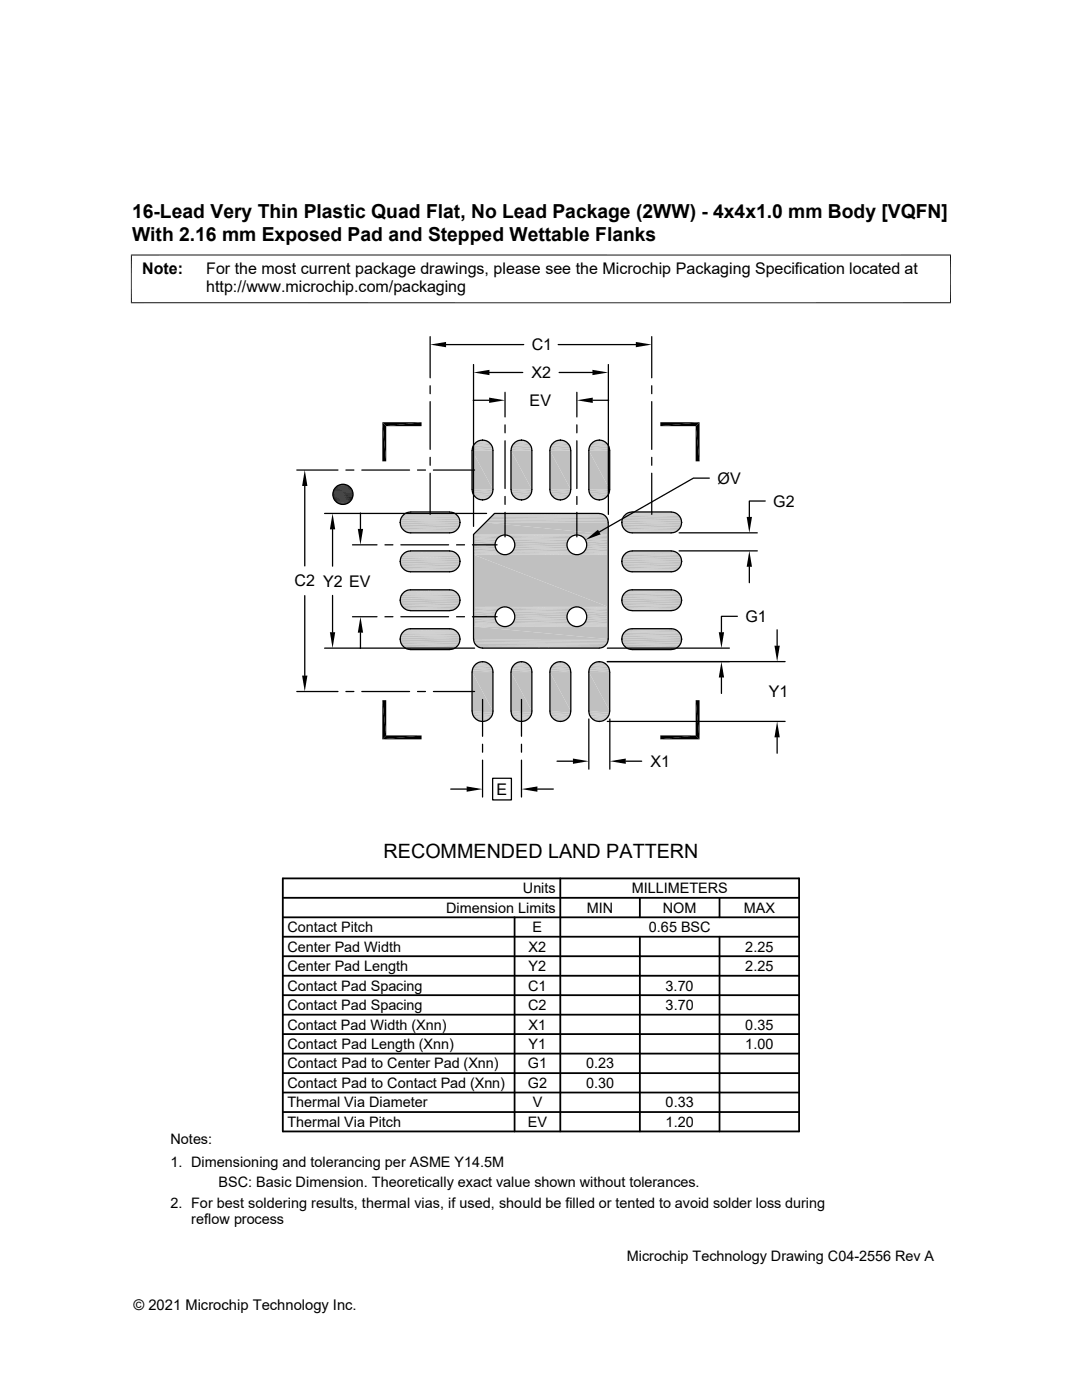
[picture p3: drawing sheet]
<svg xmlns="http://www.w3.org/2000/svg" width="216mm" height="279mm" viewBox="0 0 216 279" stroke-linecap="round" stroke-linejoin="round" font-family="sans-serif">
<path d="M98.3 102.8h22.4M98.4 102.6h22.1M98.6 102.5h21.6M98.6 102.5h21.3" fill="none" stroke="#c0c0c0" stroke-width=".2"/>
<path d="M98 103h22.9" fill="none" stroke="#c0c0c0" stroke-width=".21"/>
<path d="M97.8 103.2h23.3" fill="none" stroke="#c0c0c0" stroke-width=".25"/>
<path d="M97.2 103.8h24.1M97.5 103.5h23.8" fill="none" stroke="#c0c0c0" stroke-width=".3"/>
<path d="M96.9 104.1h24.5" fill="none" stroke="#c0c0c0" stroke-width=".32"/>
<g fill="#c0c0c0">
<path d="M96.9 104.3l24.5 2.4h-26.9z"/>
<path d="M96.9 104.3h24.5v2.4z"/>
</g>
<g fill="none" stroke="#c0c0c0" stroke-width=".2">
<path d="M94.5 106.7h26.9M94.5 106.8h6.1M94.5 106.9h5.7M94.5 107.1h5.4M94.5 110.4h5.4M94.5 110.6h5.7M94.5 110.7h6.1M100.9 110.7h14M100.9 106.8h14M101.3 110.6h13.3M101.3 106.9h13.3M101.6 110.4h12.6"/>
<path d="M101.6 107.1h12.6M115.3 110.7h6.1M115.3 106.8h6.1M115.6 110.6h5.8M115.6 106.9h5.8M116 107.1h5.4M116 110.4h5.4"/>
</g>
<path d="M94.5 107.3h5.1M94.5 110.2h5.1M101.9 110.2h12M101.9 107.3h12M116.3 110.2h5.1M116.3 107.3h5.1" fill="none" stroke="#c0c0c0" stroke-width=".25"/>
<path d="M94.5 107.6h4.8M102.2 107.6h11.4M116.6 107.6h4.8" fill="none" stroke="#c0c0c0" stroke-width=".28"/>
<path d="M94.5 107.9h4.6M94.5 108.2h4.4M102.4 107.9h11M102.6 108.2h10.7M116.8 107.9h4.6M116.9 108.2h4.5" fill="none" stroke="#c0c0c0" stroke-width=".34"/>
<path d="M94.5 108.6h4.3M94.5 108.9h4.3M94.5 109.3h4.4M102.6 109.3h10.7M102.7 108.9h10.5M102.7 108.6h10.5M116.9 109.3h4.5M117 108.9h4.4M117 108.6h4.4" fill="none" stroke="#c0c0c0" stroke-width=".36"/>
<path d="M94.5 109.6h4.6M102.4 109.6h11M116.8 109.6h4.6" fill="none" stroke="#c0c0c0" stroke-width=".32"/>
<path d="M94.5 109.9h4.8M102.2 109.9h11.4M116.6 109.9h4.8" fill="none" stroke="#c0c0c0" stroke-width=".3"/>
<g fill="#c0c0c0">
<path d="M94.5 110.7l26.9 10.4h-26.9z"/>
<path d="M94.5 110.7h26.9v10.4z"/>
</g>
<g fill="none" stroke="#c0c0c0" stroke-width=".2">
<path d="M94.5 121.1h6.1M94.5 121.2h5.7M94.5 121.4h5.4M94.5 124.7h5.4M94.5 124.9h5.7M94.5 125h6.1M100.9 125h14M100.9 121.1h14M101.3 124.9h13.3M101.3 121.2h13.3M101.6 124.7h12.6M101.6 121.4h12.6"/>
<path d="M115.3 125h6.1M115.3 121.1h6.1M115.6 124.9h5.8M115.6 121.2h5.8M116 121.4h5.4M116 124.7h5.4"/>
</g>
<path d="M94.5 121.6h5.1M94.5 124.5h5.1M101.9 124.5h12M101.9 121.6h12M116.3 124.5h5.1M116.3 121.6h5.1" fill="none" stroke="#c0c0c0" stroke-width=".25"/>
<path d="M94.5 121.9h4.8M102.2 121.9h11.4M116.6 121.9h4.8" fill="none" stroke="#c0c0c0" stroke-width=".3"/>
<path d="M94.5 122.2h4.6M102.4 122.2h11M116.8 122.2h4.6" fill="none" stroke="#c0c0c0" stroke-width=".32"/>
<path d="M94.5 122.5h4.4M94.5 122.9h4.3M94.5 123.3h4.3M102.6 122.5h10.7M102.7 123.3h10.5M102.7 122.9h10.5M116.9 122.5h4.5M117 123.3h4.4M117 122.9h4.4" fill="none" stroke="#c0c0c0" stroke-width=".36"/>
<path d="M94.5 123.6h4.4M94.5 124h4.6M102.4 124h11M102.6 123.6h10.7M116.8 124h4.6M116.9 123.6h4.5" fill="none" stroke="#c0c0c0" stroke-width=".34"/>
<path d="M94.5 124.3h4.8M102.2 124.3h11.4M116.6 124.3h4.8" fill="none" stroke="#c0c0c0" stroke-width=".28"/>
<g fill="#c0c0c0">
<path d="M94.5 125l26.9 2.6h-26.9z"/>
<path d="M94.5 125h26.9v2.6z"/>
</g>
<path d="M94.5 127.7h26.9" fill="none" stroke="#c0c0c0" stroke-width=".32"/>
<path d="M94.5 128h26.8M94.6 128.3h26.7" fill="none" stroke="#c0c0c0" stroke-width=".3"/>
<path d="M94.7 128.6h26.4" fill="none" stroke="#c0c0c0" stroke-width=".25"/>
<path d="M94.9 128.8h26" fill="none" stroke="#c0c0c0" stroke-width=".21"/>
<path d="M95.1 129h25.6M95.4 129.2h25.1M95.7 129.3h24.5M96 129.3h23.9" fill="none" stroke="#c0c0c0" stroke-width=".2"/>
<g fill="#c0c0c0">
<path d="M95.9 87.9h.7z"/>
<path d="M103.7 87.9h.7z"/>
<path d="M111.4 87.9h.8z"/>
<path d="M119.2 87.9h.8z"/>
<path d="M118.9 87.9h1.4z"/>
<path d="M119.2 87.9h1.1z"/>
<path d="M111.1 87.9h1.4z"/>
<path d="M111.4 87.9h1.1z"/>
<path d="M103.3 87.9h1.5z"/>
<path d="M103.7 87.9h1.1z"/>
<path d="M95.6 87.9h1.4z"/>
<path d="M95.9 87.9h1.1z"/>
</g>
<path d="M118.5 88h2.1" fill="none" stroke="#c0c0c0" stroke-width=".2"/>
<path d="M118.9 87.9h1.4l.3 .2z" fill="#c0c0c0"/>
<path d="M110.8 88h2.1" fill="none" stroke="#c0c0c0" stroke-width=".2"/>
<path d="M111.1 87.9h1.4l.4 .2z" fill="#c0c0c0"/>
<path d="M103 88h2.1" fill="none" stroke="#c0c0c0" stroke-width=".2"/>
<path d="M103.3 87.9h1.5l.3 .2z" fill="#c0c0c0"/>
<path d="M95.2 88h2.1" fill="none" stroke="#c0c0c0" stroke-width=".2"/>
<path d="M95.6 87.9h1.4l.3 .2z" fill="#c0c0c0"/>
<path d="M94.9 88.2h2.7M102.7 88.2h2.7M110.5 88.2h2.7M118.2 88.2h2.7" fill="none" stroke="#c0c0c0" stroke-width=".21"/>
<path d="M94.7 88.5h3.2M102.4 88.5h3.2M110.2 88.5h3.2M118 88.5h3.2" fill="none" stroke="#c0c0c0" stroke-width=".25"/>
<path d="M94.5 88.7h3.6M102.2 88.7h3.7M110 88.7h3.6M117.8 88.7h3.6" fill="none" stroke="#c0c0c0" stroke-width=".3"/>
<path d="M94.3 89h3.9M102.1 89h3.9M109.9 89h3.9M117.6 89h3.9" fill="none" stroke="#c0c0c0" stroke-width=".32"/>
<path d="M94.2 89.7h4.2M94.2 89.4h4.1M102 89.7h4.1M102 89.4h4.1M109.7 89.7h4.2M109.7 89.4h4.2M117.5 89.7h4.2M117.5 89.4h4.1" fill="none" stroke="#c0c0c0" stroke-width=".36"/>
<g fill="#c0c0c0">
<path d="M117.5 89.9l4.2 7.8h-4.2z"/>
<path d="M117.5 89.9h4.2v7.8z"/>
<path d="M109.7 89.9l4.2 7.8h-4.2z"/>
<path d="M109.7 89.9h4.2v7.8z"/>
<path d="M102 89.9l4.1 7.8h-4.1z"/>
<path d="M102 89.9h4.1v7.8z"/>
<path d="M94.2 89.9l4.2 7.8h-4.2z"/>
<path d="M94.2 89.9h4.2v7.8z"/>
</g>
<path d="M94.2 97.9h4.2M94.2 98.2h4.1M102 97.9h4.1M102 98.2h4.1M109.7 97.9h4.2M109.7 98.2h4.2M117.5 97.9h4.2M117.5 98.2h4.1" fill="none" stroke="#c0c0c0" stroke-width=".36"/>
<path d="M94.3 98.6h3.9M102.1 98.6h3.9M109.9 98.6h3.9M117.6 98.6h3.9" fill="none" stroke="#c0c0c0" stroke-width=".34"/>
<path d="M94.5 98.9h3.6M102.2 98.9h3.7M110 98.9h3.6M117.8 98.9h3.6" fill="none" stroke="#c0c0c0" stroke-width=".3"/>
<path d="M94.7 99.2h3.2M102.4 99.2h3.2M110.2 99.2h3.2M118 99.2h3.2" fill="none" stroke="#c0c0c0" stroke-width=".25"/>
<path d="M94.9 99.4h2.7M102.7 99.4h2.7M110.5 99.4h2.7M118.2 99.4h2.7" fill="none" stroke="#c0c0c0" stroke-width=".21"/>
<path d="M118.5 99.5l1.8 .2h-1.4z" fill="#c0c0c0"/>
<path d="M118.5 99.6h2.1" fill="none" stroke="#c0c0c0" stroke-width=".2"/>
<path d="M110.8 99.5l1.7 .2h-1.4z" fill="#c0c0c0"/>
<path d="M110.8 99.6h2.1" fill="none" stroke="#c0c0c0" stroke-width=".2"/>
<path d="M103 99.5l1.8 .2h-1.5z" fill="#c0c0c0"/>
<path d="M103 99.6h2.1" fill="none" stroke="#c0c0c0" stroke-width=".2"/>
<path d="M95.2 99.5l1.8 .2h-1.4z" fill="#c0c0c0"/>
<path d="M95.2 99.6h2.1" fill="none" stroke="#c0c0c0" stroke-width=".2"/>
<g fill="#c0c0c0">
<path d="M95.9 99.7h.7z"/>
<path d="M103.7 99.7h.7z"/>
<path d="M111.4 99.7h.8z"/>
<path d="M119.2 99.7h.8z"/>
<path d="M118.9 99.7h1.1z"/>
<path d="M118.9 99.7h1.4z"/>
<path d="M111.1 99.7h1.1z"/>
<path d="M111.1 99.7h1.4z"/>
<path d="M103.3 99.7h1.1z"/>
<path d="M103.3 99.7h1.5z"/>
<path d="M95.6 99.7h1z"/>
<path d="M95.6 99.7h1.4z"/>
</g>
<g fill="none" stroke="#c0c0c0" stroke-width=".2">
<path d="M79.9 103.9h11.9M79.9 111.6h11.9M79.9 119.4h11.9M80 103.5h11.7M80 111.3h11.7M80 119h11.7M80.1 103.2h11.4M80.1 110.9h11.4M80.1 118.7h11.4M80.2 103h11.2M80.2 110.8h11.2M80.2 118.5h11.2"/>
<path d="M80.3 102.8h11M80.3 110.6h11M80.3 118.4h11M80.5 102.7h10.7M80.5 110.5h10.7M80.5 118.3h10.7M80.6 102.6h10.5M80.6 110.4h10.5M80.6 118.1h10.5M80.8 102.5h10M80.8 110.2h10M80.8 118h10"/>
<path d="M80.9 106.1h9.9M80.9 113.9h9.9M80.9 102.4h9.9M80.9 110.2h9.9M80.9 117.9h9.9M81.1 102.3h9.4M81.1 110.1h9.4M81.1 117.8h9.4M81.2 106.3h9.2M81.2 114h9.2M81.3 102.3h9.1M81.3 110h9.1"/>
<path d="M81.3 117.8h9.1M81.5 102.2h8.6M81.5 110h8.6M81.5 117.7h8.6M81.6 106.3h8.5M81.6 114.1h8.5M81.6 102.2h8.5M81.6 110h8.5M125.1 102.4h9.9M125.1 110.1h9.9M125.1 117.9h9.9M125.1 106.1h9.9"/>
<path d="M125.1 113.9h9.9M125.4 102.2h9.2M125.4 110h9.2M125.4 117.8h9.2M125.4 106.3h9.2M125.4 114h9.2M125.8 106.3h8.5M125.8 114.1h8.5M125.8 102.2h8.5M125.8 110h8.5M125.8 117.7h8.5M79.9 127.2h11.9"/>
<path d="M80 126.8h11.7M80.1 126.4h11.4M80.2 126.3h11.2M80.3 126.2h11M80.5 126h10.7M80.6 125.9h10.5M80.8 125.8h10M80.9 121.7h9.9M80.9 129.4h9.9M80.9 125.7h9.9M81.1 125.6h9.4M81.2 121.8h9.2"/>
<path d="M81.2 129.6h9.2M81.3 125.6h9.1M81.5 125.5h8.6M81.6 121.9h8.5M81.6 129.6h8.5M125.1 125.7h9.9M125.1 121.7h9.9M125.1 129.4h9.9M125.4 125.6h9.2M125.4 121.8h9.2M125.4 129.6h9.2M125.8 121.9h8.5"/>
<path d="M125.8 129.6h8.5M125.8 125.5h8.5"/>
</g>
<path d="M80.6 106h10.5M80.6 113.7h10.5M124.8 102.6h10.5M124.8 110.3h10.5M124.8 118.1h10.5M124.8 106h10.5M124.8 113.7h10.5M80.6 121.5h10.5M80.6 129.3h10.5M124.8 125.9h10.5M124.8 121.5h10.5M124.8 129.3h10.5" fill="none" stroke="#c0c0c0" stroke-width=".21"/>
<g fill="none" stroke="#c0c0c0" stroke-width=".25">
<path d="M80 103.3h11.6M80 111.1h11.6M80 118.9h11.6M80.3 105.7h11M80.3 113.5h11M124.5 105.7h11M124.5 113.5h11M124.5 102.8h11M124.5 110.6h11M124.5 118.3h11M80 126.6h11.6M80.3 121.3h11"/>
<path d="M80.3 129h11M124.5 121.3h11M124.5 129h11M124.5 126.1h11"/>
</g>
<g fill="none" stroke="#c0c0c0" stroke-width=".3">
<path d="M79.9 103.7h11.9M79.9 111.5h11.9M79.9 119.2h11.9M80.1 105.5h11.4M80.1 113.2h11.4M124.3 105.5h11.4M124.3 113.2h11.4M124.3 103.1h11.4M124.3 110.8h11.4M124.3 118.6h11.4M79.9 127h11.9M80.1 121h11.4"/>
<path d="M80.1 128.8h11.4M124.3 121h11.4M124.3 128.8h11.4M124.3 126.4h11.4"/>
</g>
<g fill="none" stroke="#c0c0c0" stroke-width=".34">
<path d="M79.9 104.8h11.9M79.9 112.6h11.9M80 105.1h11.7M80 112.9h11.7M124.1 103.7h11.9M124.1 111.5h11.9M124.1 119.3h11.9M124.1 104.8h11.9M124.1 112.6h11.9M124.2 105.1h11.7M124.2 112.9h11.7M124.2 103.4h11.7"/>
<path d="M124.2 111.1h11.7M124.2 118.9h11.7M79.9 120.3h11.9M79.9 128.1h11.9M80 120.7h11.7M80 128.4h11.7M124.1 127h11.9M124.1 120.3h11.9M124.1 128.1h11.9M124.2 120.7h11.7M124.2 128.4h11.7M124.2 126.7h11.7"/>
</g>
<path d="M79.8 104.1h12M79.8 111.8h12M79.8 120h12M124.1 104.1h11.9M124.1 111.8h11.9M124.1 120h11.9M79.8 127.7h12M124.1 127.7h11.9" fill="none" stroke="#c0c0c0" stroke-width=".38"/>
<path d="M79.8 119.6h12M79.8 104.4h12M79.8 112.2h12M124.1 119.6h11.9M124.1 104.4h11.9M124.1 112.2h11.9M79.8 127.4h12M124.1 127.4h11.9" fill="none" stroke="#c0c0c0" stroke-width=".36"/>
<g fill="#c0c0c0">
<path d="M95.9 132.1h.7z"/>
<path d="M103.7 132.1h.7z"/>
<path d="M111.4 132.1h.8z"/>
<path d="M119.2 132.1h.8z"/>
<path d="M118.9 132.2h1.4z"/>
<path d="M119.2 132.1l1.1 .1z"/>
<path d="M111.1 132.2h1.4z"/>
<path d="M111.4 132.1l1.1 .1z"/>
<path d="M103.3 132.2h1.5z"/>
<path d="M103.7 132.1l1.1 .1z"/>
<path d="M95.6 132.2h1.4z"/>
<path d="M95.9 132.1l1.1 .1z"/>
</g>
<path d="M118.5 132.2h2.1" fill="none" stroke="#c0c0c0" stroke-width=".2"/>
<path d="M118.9 132.2h1.4l.3 .1z" fill="#c0c0c0"/>
<path d="M110.8 132.2h2.1" fill="none" stroke="#c0c0c0" stroke-width=".2"/>
<path d="M111.1 132.2h1.4l.4 .1z" fill="#c0c0c0"/>
<path d="M103 132.2h2.1" fill="none" stroke="#c0c0c0" stroke-width=".2"/>
<path d="M103.3 132.2h1.5l.3 .1z" fill="#c0c0c0"/>
<path d="M95.2 132.2h2.1" fill="none" stroke="#c0c0c0" stroke-width=".2"/>
<path d="M95.6 132.2h1.4l.3 .1z" fill="#c0c0c0"/>
<path d="M94.9 132.4h2.7M102.7 132.4h2.7M110.5 132.4h2.7M118.2 132.4h2.7" fill="none" stroke="#c0c0c0" stroke-width=".21"/>
<path d="M94.7 132.7h3.2M102.4 132.7h3.2M110.2 132.7h3.2M118 132.7h3.2" fill="none" stroke="#c0c0c0" stroke-width=".25"/>
<path d="M94.5 132.9h3.6M102.2 132.9h3.7M110 132.9h3.6M117.8 132.9h3.6" fill="none" stroke="#c0c0c0" stroke-width=".3"/>
<path d="M94.3 133.2h3.9M102.1 133.2h3.9M109.9 133.2h3.9M117.6 133.2h3.9" fill="none" stroke="#c0c0c0" stroke-width=".34"/>
<path d="M94.2 134h4.2M94.2 133.6h4.1M102 134h4.1M102 133.6h4.1M109.7 134h4.2M109.7 133.6h4.2M117.5 134h4.2M117.5 133.6h4.1" fill="none" stroke="#c0c0c0" stroke-width=".36"/>
<g fill="#c0c0c0">
<path d="M117.5 134.1l4.2 7.8h-4.2z"/>
<path d="M117.5 134.1h4.2v7.8z"/>
<path d="M109.7 134.1l4.2 7.8h-4.2z"/>
<path d="M109.7 134.1h4.2v7.8z"/>
<path d="M102 134.1l4.1 7.8h-4.1z"/>
<path d="M102 134.1h4.1v7.8z"/>
<path d="M94.2 134.1l4.2 7.8h-4.2z"/>
<path d="M94.2 134.1h4.2v7.8z"/>
</g>
<path d="M94.2 142.1h4.2M94.2 142.4h4.1M102 142.1h4.1M102 142.4h4.1M109.7 142.1h4.2M109.7 142.4h4.2M117.5 142.1h4.2M117.5 142.4h4.1" fill="none" stroke="#c0c0c0" stroke-width=".36"/>
<path d="M94.3 142.8h3.9M102.1 142.8h3.9M109.9 142.8h3.9M117.6 142.8h3.9" fill="none" stroke="#c0c0c0" stroke-width=".32"/>
<path d="M94.5 143.1h3.6M102.2 143.1h3.7M110 143.1h3.6M117.8 143.1h3.6" fill="none" stroke="#c0c0c0" stroke-width=".3"/>
<path d="M94.7 143.4h3.2M102.4 143.4h3.2M110.2 143.4h3.2M118 143.4h3.2" fill="none" stroke="#c0c0c0" stroke-width=".25"/>
<path d="M94.9 143.6h2.7M102.7 143.6h2.7M110.5 143.6h2.7M118.2 143.6h2.7" fill="none" stroke="#c0c0c0" stroke-width=".21"/>
<path d="M118.5 143.7l1.8 .2h-1.4z" fill="#c0c0c0"/>
<path d="M118.5 143.8h2.1" fill="none" stroke="#c0c0c0" stroke-width=".2"/>
<path d="M110.8 143.7l1.7 .2h-1.4z" fill="#c0c0c0"/>
<path d="M110.8 143.8h2.1" fill="none" stroke="#c0c0c0" stroke-width=".2"/>
<path d="M103 143.7l1.8 .2h-1.5z" fill="#c0c0c0"/>
<path d="M103 143.8h2.1" fill="none" stroke="#c0c0c0" stroke-width=".2"/>
<path d="M95.2 143.7l1.8 .2h-1.4z" fill="#c0c0c0"/>
<path d="M95.2 143.8h2.1" fill="none" stroke="#c0c0c0" stroke-width=".2"/>
<g fill="#c0c0c0">
<path d="M95.9 144h.7z"/>
<path d="M103.7 144h.7z"/>
<path d="M111.4 144h.8z"/>
<path d="M119.2 144h.8z"/>
<path d="M118.9 143.9l1.1 .1z"/>
<path d="M118.9 143.9h1.4z"/>
<path d="M111.1 143.9l1.1 .1z"/>
<path d="M111.1 143.9h1.4z"/>
<path d="M103.3 143.9l1.1 .1z"/>
<path d="M103.3 143.9h1.5z"/>
<path d="M95.6 143.9l1 .1z"/>
<path d="M95.6 143.9h1.4z"/>
</g>
<g fill="none" stroke="#000" stroke-width=".25">
<path d="M85.8 67.2v8.2M85.8 77v1.6M89 68.8h15.5M94.4 79.9h3.2M94.5 72.7v32.4M97.7 74.3h6.6M100.8 78.3v4.9M111.4 68.8h15.5M111.6 74.3h6.6M115.1 78.3v4.9M118.3 79.9h3.2M121.4 72.7v30"/>
<path d="M130 67.2v8.2M130 77v1.6M59.2 93.8h8.2M60.8 97v15.9M69 93.8h1.6M72.2 93.8h9.5M83.3 93.8h1.6M85.8 80.2v9.5M85.8 91.3v1.6M85.8 94.4v8.3M86.5 93.8h8.2M94.2 89.9v7.8"/>
<path d="M94.2 97.7a2.05 2.05 0 0 0 2.1 2.1M94.2 89.9a2.07 2.07 0 0 1 2.1-2.1 2.07 2.07 0 0 1 2.1 2.1v7.8a2.05 2.05 0 0 1-2.1 2.1M96.3 99.8h.1M96.3 87.8h.1M100.8 84.8v1.6M100.8 88v9.5M100.8 99.1v1.6M102.8 88.3a2.07 2.07 0 0 1 2.2-.3 2.07 2.07 0 0 1 1.1 1.9v7.8a2.08 2.08 0 0 1-2.1 2.1 2.08 2.08 0 0 1-2-2.1v-8.1l.3-.7zM104.1 99.8h.1M104.1 87.8h.1M110.5 88.3a2.07 2.07 0 0 1 2.2-.3 2.07 2.07 0 0 1 1.2 1.9v7.8a2.08 2.08 0 0 1-2.1 2.1 2.08 2.08 0 0 1-2.1-2.1v-8.1l.3-.7zM111.8 99.8h.1"/>
<path d="M111.8 87.8h.1M115.1 84.8v1.6M115.1 88v9.5M115.1 99.1v1.6M118.3 88.3a2.07 2.07 0 0 1 2.2-.3 2.07 2.07 0 0 1 1.1 1.9l.1 7.8a2.08 2.08 0 0 1-2.1 2.1 2.08 2.08 0 0 1-2.1-2.1v-8.1l.3-.7zM119.6 99.8h.1M119.6 87.8h.1M130 80.2v9.5M130 91.3v1.6M130 94.4v8.3M141.5 95.4h-3.1l-18.8 10.8M152.7 100h-3.2v3.2"/>
<path d="M60.8 118.9v15.9M64.8 102.5h32.3M66.4 105.6v7.4M66.4 118.8v7.4M70.3 108.7h4.9M71.9 102.4v3.2M76.8 108.7h1.6M79.8 119.8h.1M79.8 112h.1M79.8 104.3h.1M79.9 119.8a2.05 2.05 0 0 1 2-2.1h7.8a2.05 2.05 0 0 1 2.1 2.1M79.9 104.3a2.05 2.05 0 0 0 2 2h7.8a2.05 2.05 0 0 0 2.1-2"/>
<path d="M79.9 112a2.05 2.05 0 0 0 2 2.1h7.8a2.05 2.05 0 0 0 2.1-2.1M79.9 119.8a2.05 2.05 0 0 0 2 2.1h7.8a2.09 2.09 0 0 0 2.1-2.1M80 108.7h9.5M81.9 102.2a2.05 2.05 0 0 0-2 2.1M81.9 102.2h7.8M89.7 102.2a2.05 2.05 0 0 1 2.1 2.1M91.1 108.7h1.6M91.8 112a2.05 2.05 0 0 0-2.1-2l-7.8-.1a2.09 2.09 0 0 0-2 2.1M91.8 119.8h.1M91.8 112h.1M91.8 104.3h.1M94.3 108.7h4.9"/>
<path d="M100.8 102.3v4.8M115.1 102.3v4.8M119.6 102.5h-20.9l-4.2 4.2v20.9M119.6 102.5a1.85 1.85 0 0 1 1.8 1.8l-.1 23.3a1.85 1.85 0 0 1-1.7 1.7h-23.3a1.81 1.81 0 0 1-1.8-1.7M124.1 119.8h.1M124.1 112h.1M124.1 104.3h.1M124.5 118.5l.6-.5 .8-.3h8a2.07 2.07 0 0 1 2.1 2.1 2.07 2.07 0 0 1-2.1 2.1h-7.7a2.09 2.09 0 0 1-1.9-1.2 2.09 2.09 0 0 1 .2-2.2zM124.9 110.4l.4-.3 .9-.2 7.7 .1a2.07 2.07 0 0 1 2.1 2 2.07 2.07 0 0 1-2.1 2.1h-7.7a2.07 2.07 0 0 1-2-1.4 2.07 2.07 0 0 1 .7-2.3zM126.2 102.2h7.7M126.2 102.2a2.05 2.05 0 0 0-2.1 2.1M133.9 102.2a2.07 2.07 0 0 1 2.1 2.1 2.07 2.07 0 0 1-2.1 2h-7.7a2.05 2.05 0 0 1-2.1-2"/>
<path d="M135.5 109.9h15.6M135.5 106.3h15.6M136 119.8h.1M136 112h.1M136 104.3h.1M149.5 113.1v3.2M59.2 138h8.2M64.8 129.3h29.9M69 138h1.6M70.3 123.1h4.9M71.9 126.3v3.1M72.2 138h9.5"/>
<path d="M76.8 123.1h1.6M79.8 127.6h.1M79.9 127.6a2.05 2.05 0 0 1 2-2.1h7.8a2.05 2.05 0 0 1 2.1 2.1M79.9 127.6a2.05 2.05 0 0 0 2 2M80 123.1h9.5M81.9 129.6h7.8M83.3 138h1.6M86.5 138h8.2M91.1 123.1h1.6M91.8 127.6a2.05 2.05 0 0 1-2.1 2M91.8 127.6h.1M94.2 134.1v7.8"/>
<path d="M94.3 123.1h4.9M96.3 132.1a2.05 2.05 0 0 0-2.1 2M96.3 132h.1M96.3 139.6v7.3M96.3 132.1a2.05 2.05 0 0 1 2.1 2v7.8a2.07 2.07 0 0 1-2.1 2.1 2.07 2.07 0 0 1-2.1-2.1M102.8 132.5a2.07 2.07 0 0 1 2.2-.2 2.07 2.07 0 0 1 1.1 1.8v7.8a2.07 2.07 0 0 1-2 2.1 2.07 2.07 0 0 1-2.1-2.1v-7.8l.1-.8zM104.1 132h.1M104.1 139.6v7.3M110.5 132.5a2.09 2.09 0 0 1 2.2-.2 2.09 2.09 0 0 1 1.2 1.8v7.8a2.07 2.07 0 0 1-2.1 2.1 2.07 2.07 0 0 1-2.1-2.1v-8l.3-.8zM111.8 132h.1M118.3 132.5a2.09 2.09 0 0 1 2.2-.2 2.09 2.09 0 0 1 1.2 1.8l-.1 7.8a2.07 2.07 0 0 1-2 2.1 2.07 2.07 0 0 1-2.1-2.1v-8l.3-.8zM119.6 132h.1"/>
<path d="M121.2 132h35.5M121.2 129.3h24.3M124.1 127.6h.1M124.1 127.6a2.05 2.05 0 0 0 2.1 2M124.1 127.6a2.05 2.05 0 0 1 2.1-2.1h7.7a2.07 2.07 0 0 1 2.1 2.1 2.07 2.07 0 0 1-2.1 2M126.2 129.6h7.7M136 127.6h.1M144 135.2v3.2M147.1 123h-3.1v3.2M155.1 125.7v3.2M89.9 157.5h3.2M96.3 144h.1"/>
<path d="M96.3 148.5v1.6M96.3 151.7v7.4M98.3 155.3h3.7v4.3h-3.7zM104.1 144h.1M104.1 148.5v1.6M104.1 151.7v7.4M107.2 157.5h3.2M111.1 151.9h3.2M111.8 144h.1M117.5 143.5v10M119.6 144h.1M121.2 144h35.5"/>
<path d="M121.7 143.5v10M124.9 151.9h3.1M155.1 147.2v3.1"/>
<circle cx="68.4" cy="98.7" r="2.01"/>
<circle cx="100.8" cy="108.7" r="1.97"/>
<circle cx="115.1" cy="108.7" r="1.97"/>
<circle cx="100.8" cy="123.1" r="1.97"/>
<circle cx="115.1" cy="123.1" r="1.97"/>
</g>
<g fill="none" stroke="#000" stroke-width=".36">
<path d="M56.4 179.2h103M56.4 175.3h103v50.5h-103zM111.8 175.3v50.5M127.7 179.2v3.9M143.6 179.2v3.9M56.4 183.1h103M56.4 190.8h103M56.4 186.9h103M56.4 194.7h103M56.4 198.6h103M102.7 183.1v42.7M127.7 186.9v38.9"/>
<path d="M143.6 186.9v38.9M56.4 202.5h103M56.4 206.4h103M56.4 218h103M56.4 210.3h103M56.4 214.2h103M56.4 221.9h103"/>
</g>
<g fill="#000">
<path d="M85.8 68.8l3.2-.6v1.1zM97.6 79.4l3.2 .5-3.2 .5zM94.5 74.3l3.2-.5v1.1zM118.2 73.8l3.2 .5-3.2 .6zM115.1 79.9l3.2-.5v1zM126.9 68.2l3.1 .6-3.1 .5zM60.8 93.8l.5 3.2h-1zM67.6 96.8l1.8 .1zM67.6 96.8h1.7zM67.8 96.8h1.5zM67.8 96.8h1.3zM68 96.7l1.1 .1z"/>
<path d="M68 96.7h.9zM68.1 96.6l.8 .1zM68.1 96.6h.5zM76.3 84.3l.8 7.8h-.8zM76.3 84.3h7.8l-7 .7zM76.3 84.3l.8 .7v7.1zM77.1 85l7-.7v.7zM131.8 84.3h7.8l-7.8 .7zM131.8 85l7.8-.7-.8 .7zM138.8 85l.8 7.1h-.8zM138.8 85l.8-.7v7.8zM66.4 102.5l.5 3.1h-1.1z"/>
<path d="M67.4 100.4l1.9 .1zM67.6 100.5l1.5 .1zM67.6 100.5h1.7zM67.8 100.6h1.1zM67.8 100.6h1.3zM68 100.6l.6 .1zM68 100.6h.9zM68.1 100.7h.5zM71.4 105.6h1.1l-.6 3.1zM116.8 107.8l2.5-2.1 .5 .9zM149.5 109.9l.6 3.2h-1.1zM149 103.2h1.1l-.6 3.1z"/>
<path d="M60.3 134.8h1l-.5 3.2zM65.8 126.2h1.1l-.5 3.1zM71.9 123.1l.6 3.2h-1.1zM138.8 139.7l.8 7.9-.8-.8zM138.8 139.7h.8v7.9zM144 132l.5 3.2h-1.1zM143.4 126.2h1.1l-.5 3.1zM154.5 128.9h1.1l-.5 3.1zM76.3 139.7l.8 7.1-.8 .8zM76.3 139.7h.8v7.1zM76.3 147.6l7.8-.8v.8zM76.3 147.6l.8-.8h7z"/>
<path d="M93.1 157l3.2 .5-3.2 .5zM104.1 157.5l3.1-.5v1zM114.3 151.4l3.2 .5-3.2 .5zM121.7 151.9l3.2-.5v1zM131.8 146.8h7l-7 .8zM131.8 147.6l7-.8 .8 .8zM155.1 144l.5 3.2h-1.1z"/>
</g>
<g fill="none" stroke="#000" stroke-width=".2">
<path d="M26.1 50.9h163.7M26.2 50.8v9.7M189.7 50.8v9.7M26.1 60.4h163.7M66.4 98.4h4M66.4 98.6h4.1M66.4 98.8h4.1M66.4 98.2h4M66.4 99.1h4M66.5 99.3h3.9M66.5 98h3.9M66.5 99.5h3.8"/>
<path d="M66.5 97.8h3.8M66.6 97.6h3.6M66.6 99.7h3.6M66.7 99.8h3.4M66.7 97.5h3.4M66.8 97.3h3.2M67 97.2h2.9M67.1 97.1h2.6M67.3 97h2.3M67.4 96.9h2M66.8 100h3.2M67 100.1h2.9"/>
<path d="M67.1 100.3h2.6M67.3 100.4h2.3M67.4 100.5h2"/>
</g>
<path d="M66.4 99h4" fill="none" stroke="#000" stroke-width=".21"/>
<g font-size="3.9">
<text x="26.4" y="43.5">16-Lead Very Thin Plastic Quad Flat, No Lead Package (2WW) - 4x4x1.0 mm Body [VQFN]</text>
<text x="26.4" y="48.1">With 2.16 mm Exposed Pad and Stepped Wettable Flanks</text>
<text x="76.5" y="171.2">RECOMMENDED LAND PATTERN</text>
</g>
<g font-size="3.2">
<text x="28.4" y="54.7">Note:</text>
<text x="41.1" y="58.3">http://www.microchip.com/packaging</text>
<text x="41.1" y="54.7">For the most current package drawings, please see the Microchip Packaging Specification located at</text>
<text x="106.1" y="69.9">C1</text>
<text x="106.1" y="75.5">X2</text>
<text x="105.7" y="81">EV</text>
<text x="143.2" y="96.5">ØV</text>
<text x="154.3" y="101.1">G2</text>
<text x="58.8" y="117">C2 Y2 EV</text>
<text x="148.7" y="124.1">G1</text>
<text x="153.4" y="139.1">Y1</text>
<text x="129.8" y="153.1">X1</text>
<text x="99.1" y="158.6">E</text>
</g>
<g font-size="2.9">
<text x="104.3" y="178.3">Units</text>
<text x="126" y="178.3">MILLIMETERS</text>
<text x="89" y="182.2">Dimension Limits</text>
<text x="117.1" y="182.2">MIN</text>
<text x="132.3" y="182.2">NOM</text>
<text x="148.4" y="182.2">MAX</text>
<text x="57.3" y="189.9">Center Pad Width</text>
<text x="57.3" y="186">Contact Pitch</text>
<text x="105.5" y="189.9">X2</text>
<text x="106.3" y="186">E</text>
<text x="129.5" y="186">0.65 BSC</text>
<text x="148.7" y="189.9">2.25</text>
<text x="57.3" y="193.8">Center Pad Length</text>
<text x="57.3" y="197.7">Contact Pad Spacing</text>
<text x="105.4" y="197.7">C1</text>
<text x="105.5" y="193.8">Y2</text>
<text x="132.8" y="197.7">3.70</text>
<text x="148.7" y="193.8">2.25</text>
<text x="57.3" y="201.6">Contact Pad Spacing</text>
<text x="105.4" y="201.6">C2</text>
<text x="132.8" y="201.6">3.70</text>
<text x="57.3" y="209.4">Contact Pad Length (Xnn)</text>
<text x="57.3" y="205.5">Contact Pad Width (Xnn)</text>
<text x="105.5" y="209.4">Y1</text>
<text x="105.5" y="205.5">X1</text>
<text x="148.7" y="209.4">1.00</text>
<text x="148.7" y="205.5">0.35</text>
<text x="57.3" y="213.2">Contact Pad to Center Pad (Xnn)</text>
<text x="105.3" y="213.2">G1</text>
<text x="116.9" y="213.2">0.23</text>
<text x="57.3" y="217.1">Contact Pad to Contact Pad (Xnn)</text>
<text x="57.3" y="221">Thermal Via Diameter</text>
<text x="105.3" y="217.1">G2</text>
<text x="106.3" y="221">V</text>
<text x="116.9" y="217.1">0.30</text>
<text x="132.8" y="221">0.33</text>
<text x="57.3" y="224.9">Thermal Via Pitch</text>
<text x="105.3" y="224.9">EV</text>
<text x="132.8" y="224.9">1.20</text>
<text x="34" y="228.3">Notes:</text>
<text x="34" y="232.9">1. Dimensioning and tolerancing per ASME Y14.5M</text>
<text x="43.6" y="237">BSC: Basic Dimension. Theoretically exact value shown without tolerances.</text>
<text x="34" y="241">2. For best soldering results, thermal vias, if used, should be filled or tented to avoid solder loss during</text>
<text x="38.1" y="244.3">reflow process</text>
<text x="125.1" y="251.7">Microchip Technology Drawing C04-2556 Rev A</text>
<text x="26.6" y="261.3">© 2021 Microchip Technology Inc.</text>
</g>
</svg>
